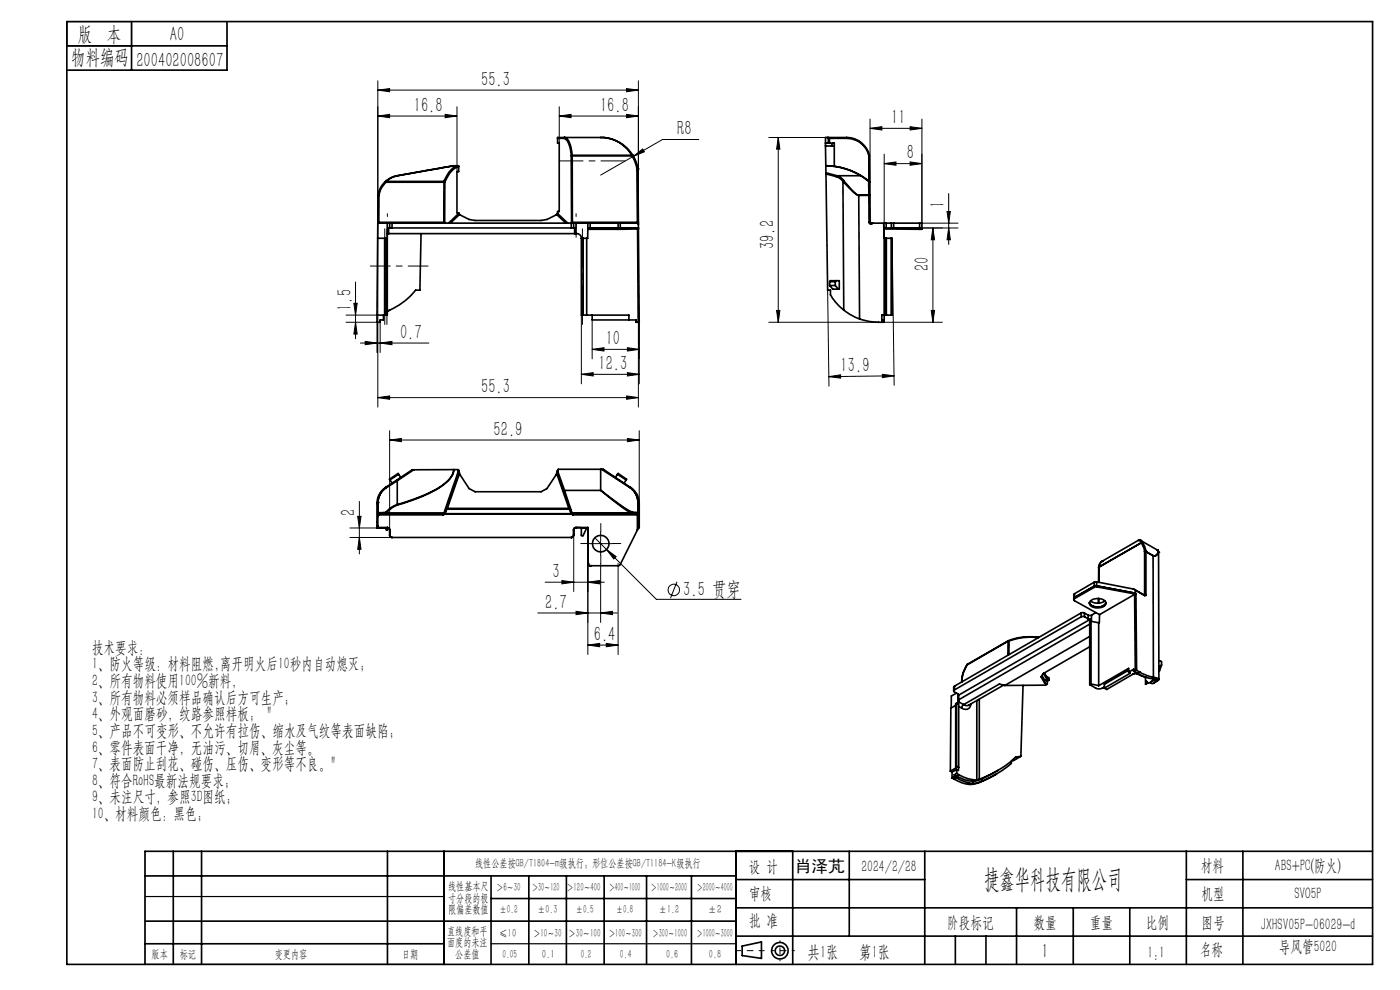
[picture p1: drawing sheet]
<svg xmlns="http://www.w3.org/2000/svg" width="297mm" height="210mm" viewBox="0 0 297 210" stroke-linecap="round" stroke-linejoin="round" font-family="sans-serif">
<g fill="none" stroke="#000" stroke-width=".21">
<path d="M80.2 19.1l2.5-.3v.7zM80.2 17.1v30.1M80.2 19.1h55.2M132.9 18.8l2.5 .3-2.5 .4zM135.4 17.1v30.1M80.2 24.6l2.5-.3v.7zM80.2 24.6h16.7M94.4 24.3l2.5 .3-2.5 .4zM96.9 22.6v13.8M118.6 24.6l2.5-.3v.7zM118.6 24.6h16.8M118.6 22.6v7.8"/>
<path d="M132.9 24.3l2.5 .3-2.5 .4zM134.2 32.9l.9 2.1M134.4 33.2l1.9-1.6 .4 .6zM148.2 29.6h-7.7l-13.1 7.5M163.1 29.2h12M165.1 29.2v39.2M165.1 29.2l.4 2.4h-.8zM184.6 27.2l2.5-.3v.7zM184.6 25.3v21.9M184.6 27.2h11M187.6 34.7l2.5-.3v.7zM187.6 32.7v15.7"/>
<path d="M187.6 34.7h8M193.1 26.9l2.5 .3-2.5 .4zM193.1 34.4l2.5 .3-2.5 .4zM195.6 25.3v22M75.4 59.8v12.1M80.2 47.3v39.1M135.4 48.4v38M189.3 50.5l.4 31.2M195.1 48.4h8.1M195.1 47.3h8.1M197.9 48.4l.4 2.5h-.7zM197.9 48.4v20"/>
<path d="M200.9 44.9h.7l-.3 2.4zM201.3 48.4l.3 2.5h-.7zM201.3 41.1v10.7M73.4 68.4h6.6v6.4M73.4 66.8h6.6M75.1 64.3h.7l-.4 2.5zM75.4 68.4l.4 2.5h-.7zM76.4 72.8h14.6M77.5 72.4l2.5 .4-2.5 .3zM80.6 72.8l2.5-.4v.7zM80.6 67.9v6.9M123.3 79.4l2.5-.4v.8z"/>
<path d="M123.3 66.8v14.6M123.3 79.4h12.3M125.6 74.1l2.5-.3v.7zM125.6 67.9v8.2M125.6 74.1h10M133.1 73.8l2.5 .3-2.5 .4zM133.1 79l2.5 .4-2.5 .4zM135.6 68.4v13M163.1 68.4h23.3M164.7 65.9h.8l-.4 2.5zM175.6 61.6l.3 20.3M175.8 79.9l2.5-.4v.7z"/>
<path d="M187.2 79.4l2.5 .3-2.5 .4zM187.6 68.4h12.3M189.7 79.7l-13.9 .2M197.6 65.9h.7l-.4 2.5zM80.2 84.3l2.5-.3v.7zM80.2 84.3h55.2M82.7 93.3l2.5-.3v.7zM82.7 91.4v21M82.7 93.3h52.9M132.9 84l2.5 .3-2.5 .4zM133.1 93l2.5 .3-2.5 .4zM135.6 91.4v19.4"/>
<path d="M74.2 114h8.9M74.2 112h5.9M75.9 109.5h.7l-.4 2.5zM76.2 106.4v11.1M76.2 114l.4 2.5h-.7zM121.7 113.5v12M124.7 112v26.8M125 115.3h4.9M126.2 114.1l13 13h18M127.4 112.8v5M127.4 119.5v12.5M128.7 116.5l2 1.6-.5 .5z"/>
<path d="M131.1 119.5v19.3M114.1 130h16.9M115.6 123.5h12.6M119.2 123.1l2.5 .4-2.5 .4zM122.2 129.7l2.5 .3-2.5 .4zM124.7 136.8l2.5-.3v.7zM124.7 136.8h6.4M124.7 123.5l2.5-.4v.8zM127.4 130l2.5-.3v.7zM128.6 136.5l2.5 .3-2.5 .4zM143.6 123.4l-1.4 3.5"/>
<circle cx="142.9" cy="125.1" r="1.2"/>
</g>
<g fill="none" stroke="#000" stroke-width=".35">
<path d="M14.2 4.6h277v200h-277zM14.2 9.7h34M27.9 4.6v10.3M48.2 4.6v10.3h-34M81.8 38.5l.1 .2M81.8 38.5a4.7 4.7 0 0 0-1.6 2.9M81.9 38.5h-.1M81.9 38.7a4.5 4.5 0 0 0-1.5 2.7M81.9 38.5v.2M81.9 38.7h12.3M81.9 38.5h12.3M84.3 37.3a4.4 4.4 0 0 0-2.5 1.2"/>
<path d="M84.3 37.3h.1M84.3 37.3a5.3 5.3 0 0 0-2.4 1.2M94.2 38.7h.2M94.2 38.5v.2M94.2 38.5l.2 .2M94.2 38.7v8.5M94.4 38.7l-.1 8.5M96.3 35.2l-12 2.1M97.2 35.2l.1 .2M97.2 35.2a4.7 4.7 0 0 0-3 3.3M97.2 35.2h-1l-11.9 2.1M97.3 35.4a4.9 4.9 0 0 0-2.9 3.3"/>
<path d="M97.3 35.4v1h-.4v8.7h.4v.2M118.3 29.3v1.1h.3v14.5h-.3v.4M118.3 29.3h1.3M119.6 29.3l.3-.1a3.7 3.7 0 0 1 1.4 3.1l.1 .7M119.6 29.3l.1 .1a3.4 3.4 0 0 1 1.4 3l.1 .6M121.2 33h.2M121.2 33v14.2M121.4 33h.1M121.4 33h12.7M121.4 33v14.2M127.4 29.2a7.6 7.6 0 0 1 6.7 3.8M127.4 29.2a7.9 7.9 0 0 1 6.8 3.7"/>
<path d="M127.4 29.2h-9.1v.1M134.1 33l.6 1.2 .4 1.6M134.1 33h.1M134.2 32.9l-.1 .1M134.2 32.9l.8 1.6 .3 1.3M135.1 35.8h.2M135.1 35.8l.1 11.4M135.3 35.8h.1M135.3 35.8l.1 11.4M175.1 30.4v.6M175.1 30.4h1.9v4.9M175.1 31h1.3"/>
<path d="M175.1 31l.1 4.2M175.2 35.2a14.7 14.7 0 0 1 7.4 2.1M175.2 35.2a15 15 0 0 1 7.5 2.1M175.2 35.2v1.4M175.2 36.9l.4 24.7h.6a2.63 2.63 0 0 0 .7 2l2.1 2.2M175.2 36.6v.3M175.2 36.9l2.2 .6M175.2 36.6l2.4 .7M175.5 29.2h.2M175.7 29.2l.3 .1M175.7 29.2v1.2M176 29.3h3.6"/>
<path d="M176 29.3v1.1M176.4 31h.6M176.9 30.4a.55 .55 0 0 0-.5 .6M177.4 37.5l1.1 .6 .3 .4M177.6 37.3a2.52 2.52 0 0 1 1.4 1M177.6 37.3l-.2 .2M177.6 37.3h5M178.8 38.5l.9 .9a6.3 6.3 0 0 0 2.5 2M178.8 38.5l.2 27.3M179 38.3l-.2 .2M179 38.3l.7 .8a6.9 6.9 0 0 0 2.5 2.3M179.6 29.2v.1"/>
<path d="M179.6 29.2a5 5 0 0 1 4.8 3.8M179.6 29.2h-4.5v1.2M179.6 29.3a4.8 4.8 0 0 1 4.7 3.7M182.6 37.3l1.7 1.2M182.6 37.3h.1M182.7 37.3l1.7 1.2M184.3 38.5v2.9M184.3 38.5l.2 .2M184.3 33l.1 5.4M184.4 38.5h-.1M184.4 38.5l.1 .2M184.4 33h-.1"/>
<path d="M184.4 33h.1M184.4 33l.1 5.7M184.5 38.7v2.7M80.1 50.5h1.5M80.2 47.2h.2M80.2 47.2v.1M80.2 47.3h2M80.2 47.3l-.2 19.5M80.2 41.4h.2M80.2 41.4h.1M80.2 41.4v5.8M80.4 47.2l-.1 .1"/>
<path d="M80.4 47.2h13.8M80.4 41.4v5.8M81.6 50.5h.4M81.6 50.5v16.3M82 50.5h.2M82 50.5v16.3M82.2 47.3v19.5h-.2M82.2 49.6h.2M82.2 47.3h.5M82.4 49.6h39.5M82.7 48.4h.4M82.7 48.4h-.2l-.1 1.2"/>
<path d="M82.7 47.3h.5M82.7 47.3v1.1M83.1 48.4h38.1M83.2 47.3h38M83.2 47.3l-.1 1.1M89.3 49.6l-.2 12h-.9l-2.4 2.3-2.2 1.4-1.4 .7M94.2 47.2l-.2 .1h.3M94.2 47.2h.1M94.3 47.3h.1M94.3 47.2v.1M97.3 45.3v.4l-1.8 1.6M97.3 45.3h.1"/>
<path d="M97.3 45.3l-2.2 2M97.3 45.3l.3 .3 1.9 1 1.3 .2h14l1.2-.2 2-1 .3-.3M118.3 45.3h.1M118.3 45.3v.4l1.8 1.6M118.3 45.3l2.1 2M121.2 48.4h.5M121.2 47.3h.5M121.2 47.3v1.1M121.2 47.2v.1M121.2 47.2h.2M121.2 47.3h.1M121.3 47.3h-.1"/>
<path d="M121.4 47.2l.2 .1h-.3M121.4 47.2h13.8M121.7 47.3h.5M121.7 47.3v1.1M121.7 48.4h.2v1.2M121.9 49.6h.3M122.2 49.6a1 1 0 0 1 1.1 .9M122.2 47.3h2.5M122.2 47.3v2.3M123.3 50.5v16.3h.4M123.3 50.5h.4M123.7 50.5h1v-2.1h10.7l.2 20h-.2"/>
<path d="M123.7 50.5v16.3M124.5 50.5v16.3M124.7 47.3h.5M124.7 47.3v1.3h.5M125.2 47.3v1.3M125.2 47.3h5.9M125.2 48.6h5.9M131.1 47.3h.5M131.1 48.6h.5M131.1 47.3v1.3M131.6 47.3h3.6M131.6 47.3v1.3"/>
<path d="M135.2 47.3l.2 .2M135.2 47.2v.1M135.2 47.2h.2M135.3 48.6l.1 19.8M135.4 47.2v.3M135.4 47.5v1.1h-3.8M176 59.8l.2-.3h1.8v1.8h-1.3l-.7-.7M176 59.8v.8M176 59.8h1.2M177.2 59.8v.8M177.4 59.5l-.2 .3M182.2 41.4h.1"/>
<path d="M182.2 41.4l.2 26.3M182.2 41.4h2.1M184.3 41.4h.2M184.3 41.4h.1M184.3 41.4l.1 5.8M184.4 47.2l.3 .3 .4-.2M184.4 47.2h.2M184.5 41.4l.1 5.8M184.6 47.2l.1 .1h.4M185.1 47.3h2.4M187.5 47.3v3.2h.5M187.5 47.3h.5"/>
<path d="M187.5 49.6h.1M187.6 49.6v18.8a13.4 13.4 0 0 1-5.2-.7M187.6 48.6h7.5M188 50.5h.1M188 50.5v16.3M188 48.4h-.4v1.2M188 48.4h1.1M188 47.3h1.1M188 47.3v1.1M188 50.5h1.1M189.1 50.5h.2v16.3h-.2M189.1 50.5v16.3"/>
<path d="M189.1 48.4h.5M189.1 47.3h.5M189.1 47.3v1.1M189.6 48.4h6M189.6 47.3h5.5M189.6 47.3v1.1M195.1 47.3h.5v1.3h-.5M195.1 47.3v1.3M80 66.8h1.6M80 66.8v1.6h.6v-.5h.8v-1.1M81.6 66.8h.4M82.6 65.8l-.4 .2"/>
<path d="M123.7 66.8h9.7v1.1M125.6 66.8v1.1h9.3v.5h.5M176 60.6h1.2M177.2 60.6l.7 .7M179 65.8l1.3 .9 2.1 1M187.1 67.9h.5M188 66.8h-.9v1.6M188 66.8h.1M188 66.8h1.1M87.8 99.7h-.3l-3.3 2.1M87.8 99.7l-3.5 2.3M96.3 99.6a5.7 5.7 0 0 1-3.2 3.9 37.7 37.7 0 0 1-8.8 3.5"/>
<path d="M96.3 99.6h.9v.4M96.3 99.6l-8.5 .1M96.3 99.6a5.7 5.7 0 0 1-3.2 3.9 35.7 35.7 0 0 1-8.8 3.6M97.2 99.8h.1l.3 .9 1.9 2.9 1.3 .7h14l1.2-.7 2-2.9 .3-.9h.1M97.2 100l.1 .4M97.2 100l-3 8.9M118.3 100v.4M118.3 100l1.5 4M127.4 99.5v4.5M127.6 99.5h.4l5.5 3.7M127.6 99.5l6 3.9M127.6 99.5h-9.2l-.1 .5"/>
<path d="M80 111.5h.1M80 106.8v5.2h1.6l.5 .5 .1-.6M80.1 112h.1M80.1 112h2.1M80.2 108.8l.2 .2M80.2 108.8v.8M80.2 111.9l-.1 .1M80.2 109.6v2.3M80.2 111.9h2M80.2 106.6h.1M80.2 108.8h.1M80.2 106.6v2.2"/>
<path d="M80.2 106.6l-.2 .2M80.3 109.2l-.1 .4M80.3 109.2h13.7M80.4 109l-.1 .2M80.4 109h13.8M80.4 109h.1M81.8 108.7l.1 .2M81.8 108.7l-1.6 .1M81.9 108.9h.1M81.9 108.9l-1.5 .1M81.9 108.9h12.3M82 103.4a4 4 0 0 0-1.8 3.2"/>
<path d="M82 103.3v.1M82 103.3a4.1 4.1 0 0 0-1.8 3.3M82 103.3a4 4 0 0 0-2 3.5M82.2 111.9l.3 .1 .2 .4M82.2 111.9l.2 .1M82.4 112h.1M82.5 112l.2 .4M82.7 113.5l.1 .4 .3 .1M82.7 112.4h.1M82.7 113.5h.1M82.7 112.4v1.1M82.7 113.5l.1 .3 .4 .2"/>
<path d="M82.7 101.8l.5 .7M83.1 114h38.1M84.2 101.8l.1 .2M84.2 101.8l-2.2 1.5M84.3 107v.1M84.3 107a6.2 6.2 0 0 0-2.5 1.7M84.3 102l-2.3 1.4M84.3 102v5M84.3 107.1a5.8 5.8 0 0 0-2.4 1.8M84.6 100.6l-.1-.2-1.9 1.3 .1 .1M84.6 100.6l-1.9 1.2M84.6 100.6l.4 .7"/>
<path d="M94.2 109l-.2 .2M94.2 108.9h.1M94.2 108.9v.1M94.3 109l-.3 .2M94.3 109v.1M94.3 108.9l-.1 .1M94.3 108.9v.1M94.3 108.9h.1M94.3 108.9l.1 .1M94.3 109.1l-.3 .1M94.3 109.1h26.9M94.4 108.8l-.2 .1"/>
<path d="M94.4 108.8l-.1 .1M94.4 109l-.1 .1M94.4 109h.1M94.4 109h26.7M94.7 107.9l.1 .1M94.8 108l-.4 1M94.8 108h.1M94.8 108h26M94.9 107.8l-.2 .1M94.9 107.8l-.1 .2M94.9 107.8h25.8M97.3 100.4l-2.9 8.4"/>
<path d="M97.3 100.4v.6l-2.4 6.8M118.3 100.4v.6l2.4 6.8M118.3 100.4l1.3 3.7M119.6 104.1l1.6 4.7M119.8 104l-.2 .1M119.8 104l1.6 4.9M119.8 104h7.6M120.7 107.8l.2 .1M120.7 107.8l.1 .2M120.8 108h.1M120.8 108l.3 1M120.9 107.9l-.1 .1"/>
<path d="M121.1 109l.1 .1M121.1 109h.1M121.2 108.8l.2 .1M121.2 114h.1M121.2 108.8v.1M121.2 108.9l.2 .1M121.2 108.9l.1 .1M121.2 108.9h.1M121.2 108.9l-.1 .1M121.2 109.1l.4 .1M121.3 109l.3 .2M121.3 109l-.1 .1"/>
<path d="M121.4 108.9h12.7M121.4 108.9h.1M121.4 108.9v.1M121.4 109l.2 .2M121.4 109h13.8M121.6 109.2h13.6M121.7 113.5l-.1 .3-.4 .2M121.7 112.4v1.1M121.7 112.4h.1M121.7 113.5h.1M121.7 113.5a.49 .49 0 0 1-.5 .5M122.2 111.9a.49 .49 0 0 0-.5 .5"/>
<path d="M122.2 111.9a.42 .42 0 0 0-.5 .5M122.2 111.9h.1M122.3 111.9l1 .1M123.3 112v1.6l.2 .1h.2l.8-1.7h.2M124.7 119.5l.2 .4 .3 .1M124.7 119.5h.1M124.7 111.9v7.6M124.7 111.9h-2.5M124.7 111.9l-1.4 .1M127.4 104l4.2 3.3 2.5 1.6M127.4 104l4.7 3.5 2.1 1.2M131 100.6l1.8 1.2"/>
<path d="M131 100.6l.1-.2 1.8 1.3-.1 .1M131 100.6l-.4 .7M132.8 101.8l-.4 .7M133.5 103.2l.1 .2M133.5 103.2a4.2 4.2 0 0 1 1.8 3.4M133.5 103.2a4.2 4.2 0 0 1 2.1 3.6M133.6 103.4a3.9 3.9 0 0 1 1.7 3.2M134.1 108.9h1M134.1 108.9h.1M134.2 108.7h1.1M134.2 108.7l-.1 .2M135.1 108.9l.1 .1"/>
<path d="M135.2 109v.2M135.2 109.2h.2M135.2 112.4l-3.8 7.5-6.2 .1M135.2 109.2v3.2M135.3 106.6h.1M135.3 108.7l-.2 .2M135.3 108.7h.1M135.3 106.6v2.1M135.3 106.6l.3 .2M135.3 108.7l.1 .1M135.4 108.8l-.2 .2M135.4 108.8v.4"/>
<path d="M135.4 112l-.2 .4M135.4 109.2v2.8M135.4 111.8h.2M135.6 106.8v5M135.6 111.8l-.2 .2M233.8 119.1l-.5 .4-.2 .9M233.8 119.1h.1M233.8 119.1l-.4 .3-.3 .9M241.5 114.6l.3 .1 .3 .4M242 114.6h-.5l-7.7 4.5M242 114.6h.1M242 114.6l.4 .5"/>
<path d="M242 114.6l3.5 2.1M242.1 115.2l.5 .9 .2 .9M242.1 115.1v.1M242.1 115.1l-9 5.3M242.4 115.1l.4 .7 .3 1.2M242.4 115.1l-.3 .1M242.4 115.1h-.3M242.8 117h.3M242.8 117v9.2M243.1 117h.1M243.1 117v9.2M243.1 117l1.5 .9"/>
<path d="M244.6 117.9h.1M244.6 117.9l.1 25.8M245.5 116.7l.1 .1M245.5 116.7h.1M245.6 116.8a.84 .84 0 0 1-1 1.1M245.6 116.8h.1M245.6 116.8l.2 .3M245.8 117.1h.1M245.8 117.1l-.3 .5a.69 .69 0 0 1-.9 .3M245.8 117.1l.1 27M125.2 120h.1M213.9 136l-8.7 5"/>
<path d="M213.9 136l-.1 3M213.9 135.9h.1M213.9 135.9v.1M213.9 135.9l-8.7 5M213.9 135.9l.2 .1M214.1 136h-.2M214.1 136l-.1 2.8M220.3 135.2a12.9 12.9 0 0 0-6.2 .8M220.4 135.2l-3.4-.1-1.9 .4-1.2 .4M227.8 127v.2M227.9 126.7l-.1 .3M227.9 127l-.1 .2 .1 .2 5.4 3"/>
<path d="M227.9 126.7v.3M228 125.9l-.2 .2v.9M228 125.9l-.1 .8M229.3 130h.7M229.3 130l.1 .8M229.3 130l-26.8 15.5M229.4 130.8h.7M229.4 130.8l-26.9 15.6M230 130l.1 .8M230 130l.8 .5M230.1 130.8l.8 .5M230.8 130.5h.8"/>
<path d="M230.8 130.5l.1 .8M230.9 131.3l.4 .1M231.1 127.9a2.16 2.16 0 0 0 3.5 0v-.1a2.07 2.07 0 0 1-2.9 .7zM231.2 135l-18.1 10.4M231.2 132.4l-27.8 16M231.2 137.2l-9.9 5.7-.5 .7 .8 1.3M231.3 131.4l-27.9 16.1M231.3 131.4v.4M231.4 127.5a2.57 2.57 0 0 0 3 0M231.4 127.5a2.29 2.29 0 0 1 3.2 .3 1.28 1.28 0 0 1-1.6 1.1l-1.3-.2a.76 .76 0 0 1-.3-1.2zM231.5 131.8l-.3 .1v13.3M231.5 131.8v13.3"/>
<path d="M231.5 131.8l1.6 .3M231.6 130.5l-.1 1.3M232.1 123.5v1.1M232.1 123.5l-4.1 2.4M232.1 124.6l-4.2 2.4M232.5 130l-.9 .5M232.7 123.4l7.8 1.5 .3 .3M232.7 123.4l-.6 .1M232.7 124.5l-.6 .1M232.7 123.4v1.1M232.7 124.5l8.1 1.5M233 127v.9"/>
<path d="M233.1 120.4h.1M233.1 120.4l-.1 3.1M233.1 127v.9M233.1 132.1v13.3M233.1 120.3v.1M233.1 120.3v3.2M233.3 130.4l-.1 1.6-.1 .1M240.7 126.1h.3M240.7 125.1l2.1 1.2M240.7 126.1l-7.4 4.3M240.7 126.1l.1 16.1M240.8 125.2v.8"/>
<path d="M240.8 125.2l2 1.1M240.8 126l.2 .1M241 125.9l-8.6-1.7-4.5 2.5M241 125.9l.1 16.3M241 125.9v.2M242.8 126.3h.1M242.8 126.2h.3M242.8 126.2v.1M242.8 126.2h-.1M243.1 126.2l-.1 .2-.2-.1M202.5 146.4l-.1 .3 .8 .5M202.5 145.5l-.2 .2v.9"/>
<path d="M202.5 145.5v.9M202.7 149.6l-1 .6-.1 13.4M202.9 149.2l-.2 .1 .1 13.6M202.9 149.2v13.4M202.9 147l-1.1 .6v2.6M203.2 147.2l.2 .3M203.2 147.2v2.2l-.3-.2M203.4 148.4l-.2 .2 .2 .1v14.1M203.4 147.5v.9M203.4 148.9l1 .6M203.4 149.9l.6 .3M204 144h.1"/>
<path d="M204 144v.6M204.1 143.9l-.1 .1M204.1 143.9v.7M204.4 149.5l-.3 .3-.1 .4M205.1 141l-.6 1.3-.5 1.7M205.1 141h.1M205.2 141l-.8 1.6-.3 1.3M205.2 140.9l-.1 .1M205.2 140.9v.1M206 149.3a1.18 1.18 0 0 1-.7 1.1 1.18 1.18 0 0 1-1.3-.2M207.2 148.6v16.8M207.8 148.3v17"/>
<path d="M212.9 145.3l-7.5 4.4-1-.2M213.1 145.4l-1.1-.3-7.6 4.4M217 145.4l-.4 15M221.1 143.3l.5 .9M221.4 142.9h.1M221.4 142.9l.7 1.2M221.5 142.8l.6 .8 .5 .3v.4M221.6 144.9l.6 .2M221.6 144.2l.6 .3M221.6 144.2v.7M222 143.5h.1M222.1 144.1l.5 .2"/>
<path d="M222.1 143.5v.6M222.1 143.5l.1 .1M222.2 145.1l-.4 .2-8.7 .1M222.2 144.5v.6M222.2 143.6v.1M222.2 143.6l.2 .2M222.6 144.3l-.4 .2M231.5 145.1l-.3 .1 1.6 .9h.8l.7-.4M231.5 145.1l1.6 .3M239.4 142.6v-.8l-6.3 3.6M239.4 142.6l.4 .2-5.5 3.2M239.4 142.2l-5.1 3v.8"/>
<path d="M240.4 143a2.42 2.42 0 0 1 2 .5l.8 .2M240.4 143l-5.6 3.3-.5-.3M240.5 142.4l.8 .5M240.5 142.4v-.5l-1.1 .7M240.8 142.2h.3M240.8 142.2l-.3 .2M241 142.7l-.6 .3M241.1 142.2l.7 .4M241.3 142.9a9.7 9.7 0 0 0 4.1 1.2v.2M241.8 142.6l1.7 .8 1.2 .3M241.8 142.6l-.5 .3M243 143.6v1.6"/>
<path d="M243.6 144.8l-.6 .4M244.7 143.7l1 .2a.35 .35 0 0 1 .1 .4 .35 .35 0 0 1-.4 .2l-.6 .4M244.7 144l-.8 .8a.47 .47 0 0 1-.7-.3l-.2 .7M245.2 144l-1.2 .8M245.4 144.3l-.6 .6a.39 .39 0 0 1-.7-.2M245.4 144.1v.2M245.8 140.2l.6 .2v.7M246.4 141.1l-.5 .4M246.4 141.1l-.5 1.3M201.6 163.6l.4 .2M202 163.8v1.2M202 165l.5 .3"/>
<path d="M202.5 164.7l-.5 .3M202.5 164.4v.3M202.5 164.4l.5 .2M202.5 164.7l.5 .3M202.8 162.9l-1.2 .7M202.9 162.6h-.2l.2 .1-.1 .2M202.9 162.6l.5 .2M203 164.6a7.3 7.3 0 0 0 3.4 1.1M203 165a8.5 8.5 0 0 0 3.4 1.2M203 165l-.5 .3M203 163.2l-1 .6M203 163.2v.8"/>
<path d="M203 164l-.5 .4M203 164l.4 .4M203.4 162.8l-.1 .6-.3-.2M203.4 164.4a7.2 7.2 0 0 0 3.8 1M203.4 164.4l-.4 .2M206.4 165.7v.5M207.8 165.3l-.6 .1M208.2 165.2l-1.8 .5M208.2 165.7l-1.8 .5M208.2 165.2v.5M211.4 164.2l-1.3 .7a7.5 7.5 0 0 1-5.2 1.4l-2.4-1M211.7 163.4l-3.5 1.8"/>
<path d="M214.6 161.4v.5l-2.1 1.6-2.5 1.5-1.8 .7M216.6 160.4l-1.1 .2a22.6 22.6 0 0 1-7.7 4.7M216.6 160.4l-1.5 .9-.5 .1M30.8 195.4h125.4M30.8 185.8h125.4M36.8 180.6v24M42.8 180.6v24M82.2 180.6v24M94.2 180.6v24M104.2 185.8v18.8M104.2 190.6h52M112.2 185.8v18.8"/>
<path d="M120.2 185.8v18.8M128.2 185.8v18.8M137.2 185.8v18.8M146.7 185.8v18.8M156.2 180.6v24M156.2 186.6h40M156.2 198.6h135M156.2 192.6h135M168.2 180.6v24M180.2 180.6v18M196.2 180.6v24M202.7 198.6v6"/>
<path d="M209.2 198.6v6M215.7 192.6v12M227.7 192.6v12M239.7 192.6v12M251.7 186.6h39.5M251.7 180.6v24M263.7 180.6v24M291.2 180.6h-260.4v24M30.8 200.2h63.4M157.4 200.7l4.1-.9v3.5l-4.1-.6z"/>
<circle cx="127.4" cy="115.3" r="1.76"/>
<circle cx="165.5" cy="201.7" r="1.74"/>
<circle cx="165.5" cy="201.7" r="1"/>
</g>
<path d="M125 115.3h-1.8M127.5 112.8v-1.8M127.5 117.8v1.7M130 115.3h1.7" fill="none" stroke="#000" stroke-width=".21" stroke-dasharray="15.2 1.3 1.3 1.3"/>
<path d="M132.6 34.1h-14" fill="none" stroke="#000" stroke-width=".21" stroke-dasharray="15.2 1.3 1.3 1.3" stroke-dashoffset="10.2"/>
<path d="M81.6 68.8v-20.3M82.1 68.8v-20.3M123.6 68.8v-20.3" fill="none" stroke="#000" stroke-width=".21" stroke-dasharray="15.2 1.3 1.3 1.3" stroke-dashoffset="7"/>
<path d="M78.6 56.4h12.2" fill="none" stroke="#000" stroke-width=".21" stroke-dasharray="15.2 1.3 1.3 1.3" stroke-dashoffset="11"/>
<path d="M82.2 45.3v5M122.2 45.3v5" fill="none" stroke="#000" stroke-width=".21" stroke-dasharray="15.2 1.3 1.3 1.3" stroke-dashoffset="14.6"/>
<path d="M162.1 201.7h-6" fill="none" stroke="#000" stroke-width=".21" stroke-dasharray="15.2 1.3 1.3 1.3" stroke-dashoffset="14.1"/>
<path d="M168.5 201.7h-4.8" fill="none" stroke="#000" stroke-width=".21" stroke-dasharray="15.2 1.3 1.3 1.3" stroke-dashoffset="14.7"/>
<path d="M165.5 199.6v4.2" fill="none" stroke="#000" stroke-width=".21" stroke-dasharray="15.2 1.3 1.3 1.3" stroke-dashoffset="15"/>
<path d="M14.2 4.6h13.7v5.1h-13.7zM30.8 190.2h63.4M30.8 204.6h63.4M104.2 200.2h52" fill="none" stroke="#000" stroke-width=".25"/>
<g fill="#000">
<path d="M80.2 19.1l2.5-.3v.7zM132.9 18.8l2.5 .3-2.5 .4zM118.6 24.6l2.5-.3v.7zM132.9 24.3l2.5 .3-2.5 .4zM123.3 79.4l2.5-.4v.8zM133.1 79l2.5 .4-2.5 .4zM82.7 93.3l2.5-.3v.7zM133.1 93l2.5 .3-2.5 .4z"/>
<path d="M94.4 24.3l2.5 .3-2.5 .4zM80.2 24.6l2.5-.3v.7zM193.1 26.9l2.5 .3-2.5 .4zM184.6 27.2l2.5-.3v.7z"/>
<path d="M134.4 33.2l2.3-1-.4-.6zM128.7 116.5l1.5 2.1 .5-.5z"/>
<path d="M187.6 34.7l2.5-.3v.7zM193.1 34.4l2.5 .3-2.5 .4z"/>
<path d="M197.9 48.4l.4 2.5h-.7zM197.6 65.9h.7l-.4 2.5z"/>
<path d="M201.3 48.4l.3 2.5h-.7zM200.9 44.9h.7l-.3 2.4z"/>
<path d="M75.4 68.4l.4 2.5h-.7zM75.1 64.3h.7l-.4 2.5z"/>
<path d="M80.6 72.8l2.5-.4v.7zM77.5 72.4l2.5 .4-2.5 .3zM133.1 73.8l2.5 .3-2.5 .4zM125.6 74.1l2.5-.3v.7zM132.9 84l2.5 .3-2.5 .4zM80.2 84.3l2.5-.3v.7z"/>
<path d="M164.7 65.9h.8l-.4 2.5zM165.1 29.2l.4 2.4h-.8z"/>
<path d="M175.8 79.9l2.5-.4v.7zM187.2 79.4l2.5 .3-2.5 .4z"/>
<path d="M76.2 114l.4 2.5h-.7zM75.9 109.5h.7l-.4 2.5z"/>
<path d="M127.4 130l2.5-.3v.7zM122.2 129.7l2.5 .3-2.5 .4zM124.7 123.5l2.5-.4v.8zM119.2 123.1l2.5 .4-2.5 .4z"/>
<path d="M128.6 136.5l2.5 .3-2.5 .4zM124.7 136.8l2.5-.3v.7z"/>
</g>
<text font-size="5.6" x="208.8" y="188.3">捷鑫华科技有限公司</text>
<g font-size="4.4">
<text x="16.5" y="8.6">版 本</text>
<text x="36.1" y="8.6">A0</text>
<text x="15.1" y="13.7">物料编码</text>
<text x="28.9" y="14.2">200402008607</text>
<text x="87.8" y="23.7">16.8</text>
<text x="102.1" y="18.2">55.3</text>
<text x="127.3" y="23.7">16.8</text>
<text x="143.7" y="28.7">R8</text>
<text x="189.1" y="26.4">11</text>
<text x="192.4" y="33.8">8</text>
<text x="200.4" y="44.1" transform="rotate(-90 200.4 44.1)">1</text>
<text x="164.2" y="52.8" transform="rotate(-90 164.2 52.8)">39.2</text>
<text x="197.1" y="57.5" transform="rotate(-90 197.1 57.5)">20</text>
<text x="74.6" y="65.9" transform="rotate(-90 74.6 65.9)">1.5</text>
<text x="84.9" y="71.9">0.7</text>
<text x="128.5" y="73.2">10</text>
<text x="102.1" y="83.5">55.3</text>
<text x="127" y="78.5">12.3</text>
<text x="178.3" y="79" transform="rotate(-1 178.3 79)">13.9</text>
<text x="104.7" y="92.5">52.9</text>
<text x="75.4" y="109.4" transform="rotate(-90 75.4 109.4)">2</text>
<text x="117.2" y="122.6">3</text>
<text x="115.7" y="129.1">2.7</text>
<text x="145" y="126.4">3.5 贯穿</text>
<text x="126" y="136">6.4</text>
<text x="221" y="203.2">1</text>
</g>
<g font-size="3.8">
<text x="171.3" y="203.2">共1张</text>
<text x="182.3" y="203.2">第1张</text>
</g>
<g font-size="3.5">
<text x="19.5" y="138.5">技术要求：</text>
<text x="19.5" y="142">1、防火等级：材料阻燃,离开明火后10秒内自动熄灭；</text>
<text x="19.5" y="145.5">2、所有物料使用100%新料，</text>
<text x="19.5" y="149.1">3、所有物料必须样品确认后方可生产；</text>
<text x="19.5" y="152.6">4、外观面磨砂，纹路参照样板； &quot;</text>
<text x="19.5" y="156.1">5、产品不可变形、不允许有拉伤、缩水及气纹等表面缺陷；</text>
<text x="19.5" y="159.6">6、零件表面干净，无油污、切屑、灰尘等。</text>
<text x="19.5" y="163.2">7、表面防止刮花、碰伤、压伤、变形等不良。&quot;</text>
<text x="19.5" y="166.7">8、符合RoHS最新法规要求；</text>
<text x="19.5" y="170.2">9、未注尺寸，参照3D图纸；</text>
<text x="19.5" y="173.7">10、材料颜色：黑色；</text>
<text x="158.9" y="184.9">设 计</text>
<text x="168.7" y="184.9">肖泽芃</text>
<text x="182.7" y="184.9">2024/2/28</text>
<text x="254.7" y="184.7">材料</text>
<text x="270.5" y="184.7">ABS+PC(防火)</text>
<text x="158.9" y="190.8">审核</text>
<text x="254.9" y="190.7">机型</text>
<text x="274.6" y="190.8">SVO5P</text>
<text x="158.9" y="196.5">批 准</text>
<text x="200.9" y="196.9">阶段标记</text>
<text x="219.3" y="196.9">数量</text>
<text x="231.2" y="196.9">重量</text>
<text x="243.1" y="196.9">比例</text>
<text x="254.9" y="196.9">图号</text>
<text x="267.5" y="197.3">JXHSV05P-06029-d</text>
<text x="243.4" y="203.2">1:1</text>
<text x="254.5" y="202.5">名称</text>
<text x="271.3" y="201.8">导风管5020</text>
</g>
<g font-size="2.5">
<text x="100.8" y="184">线性公差按GB/T1804-m级执行；形位公差按GB/T1184-K级执行</text>
<text x="95.1" y="188.8">线性基本尺</text>
<text x="95.1" y="191.3">寸分段的极</text>
<text x="105.3" y="189.1">＞6～30</text>
<text x="112.9" y="189.1">＞30～120</text>
<text x="120.2" y="188.9">＞120～400</text>
<text x="129.2" y="188.9">＞400～1000</text>
<text x="138.1" y="189.1">＞1000～2000</text>
<text x="147.8" y="189.1">＞2000～4000</text>
<text x="95.1" y="193.8">限偏差数值</text>
<text x="105.9" y="193.8">±0.2</text>
<text x="114.1" y="193.8">±0.3</text>
<text x="122.2" y="193.8">±0.5</text>
<text x="130.7" y="193.8">±0.8</text>
<text x="139.8" y="193.8">±1.2</text>
<text x="150.2" y="193.8">±2</text>
<text x="32.2" y="203.2">版本</text>
<text x="38.1" y="203.2">标记</text>
<text x="58.3" y="203.2">变更内容</text>
<text x="85.3" y="203.2">日期</text>
<text x="94.8" y="198.3">直线度和平</text>
<text x="94.8" y="200.7">面度的未注</text>
<text x="96.6" y="203.2">公差值</text>
<text x="105.9" y="198.7">≤10</text>
<text x="106.6" y="203.2">0.05</text>
<text x="113.2" y="198.7">＞10～30</text>
<text x="115" y="203.2">0.1</text>
<text x="120.6" y="198.7">＞30～100</text>
<text x="123.2" y="203.2">0.2</text>
<text x="129.1" y="198.7">＞100～300</text>
<text x="131.5" y="203.2">0.4</text>
<text x="138.4" y="198.7">＞300～1000</text>
<text x="141.3" y="203.2">0.6</text>
<text x="147.8" y="198.7">＞1000～3000</text>
<text x="150.4" y="203.2">0.8</text>
</g>
</svg>
